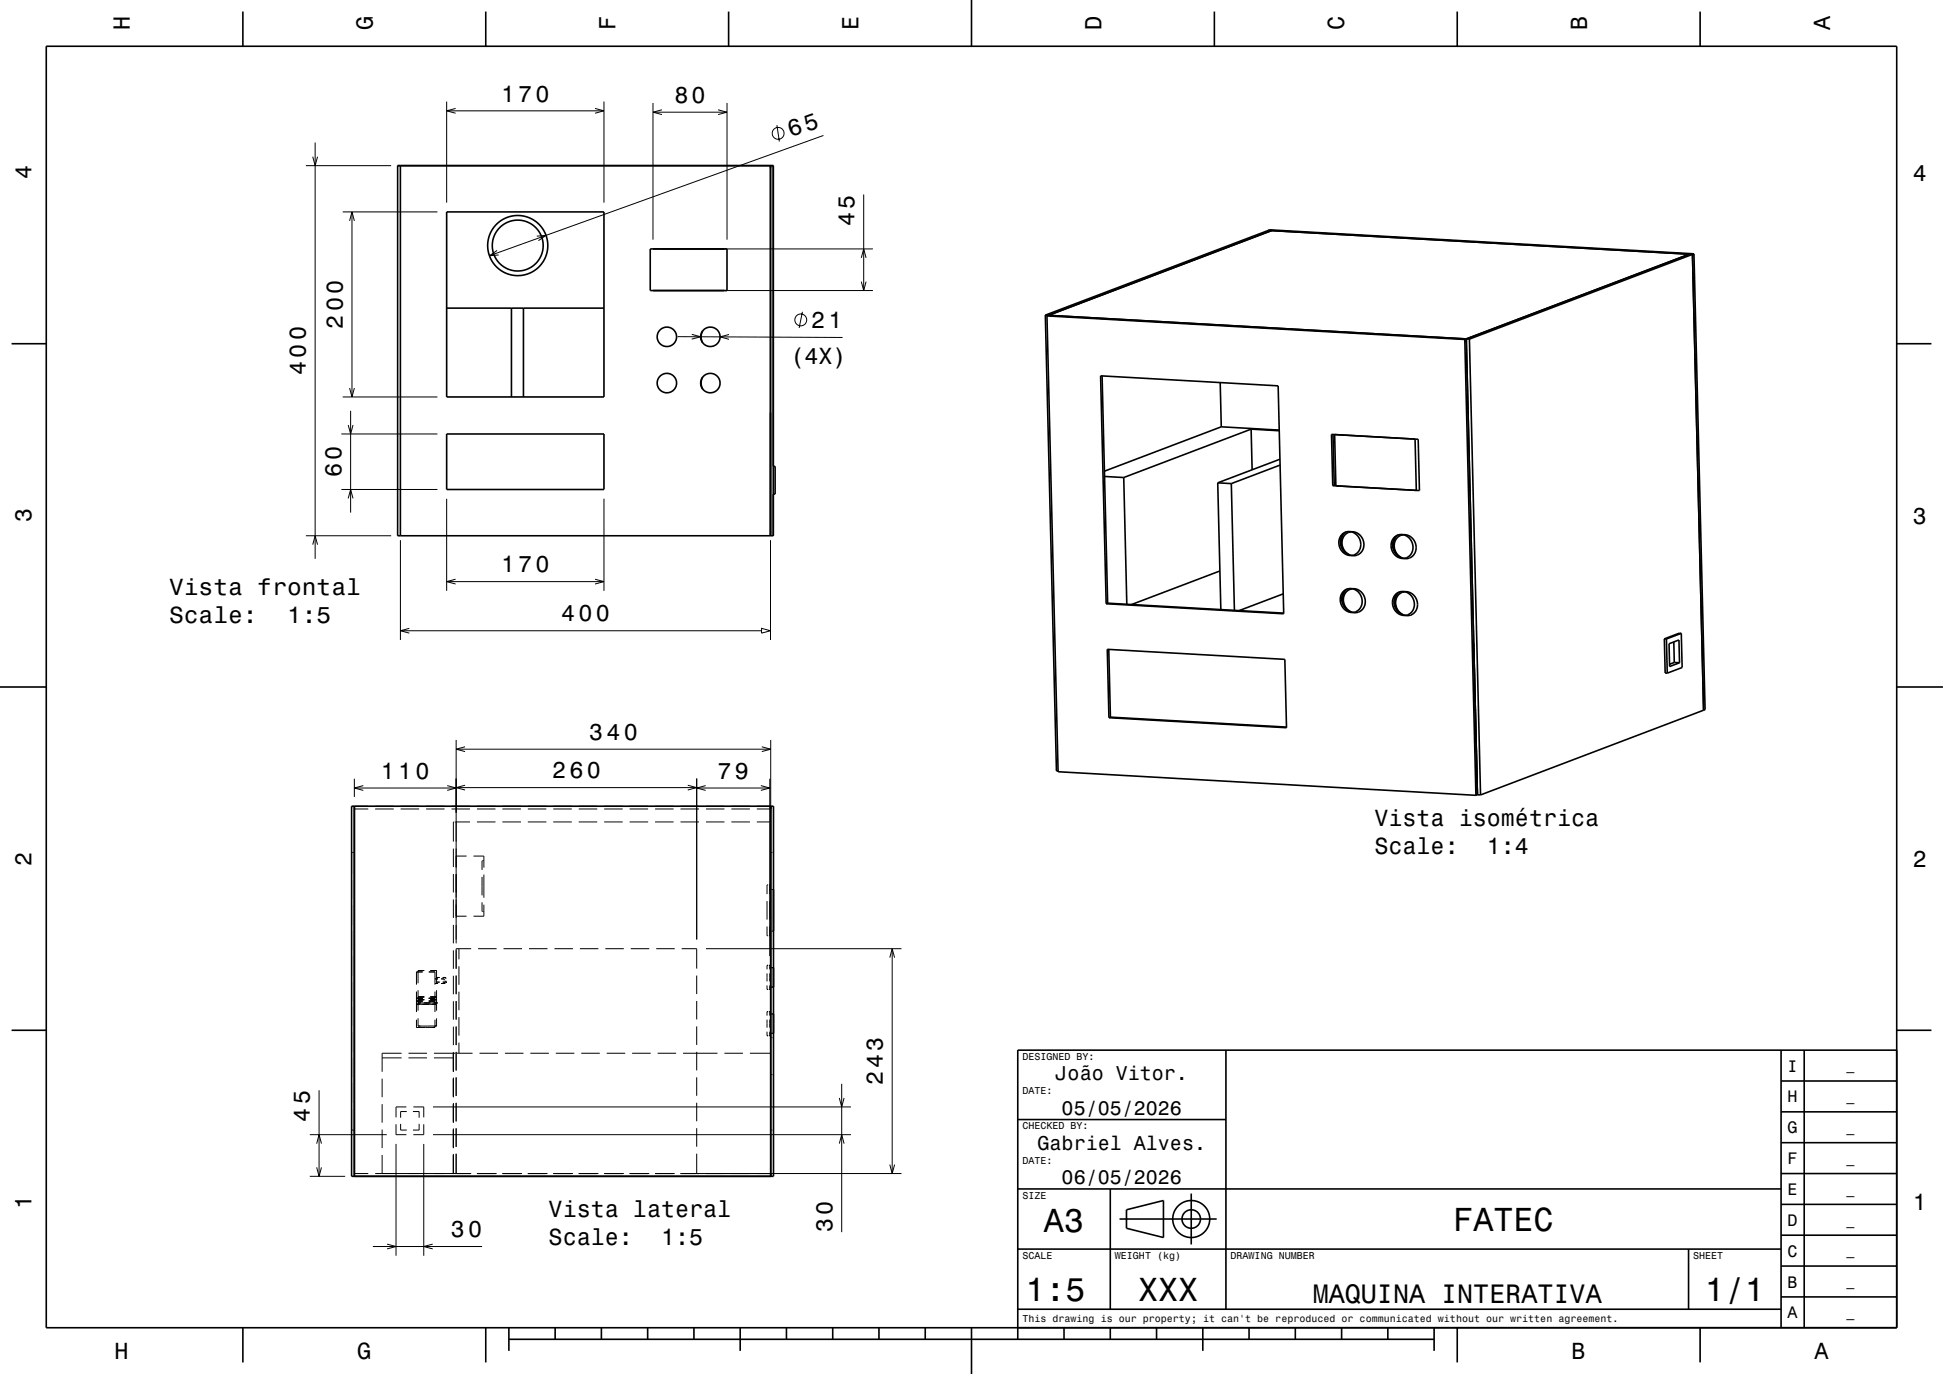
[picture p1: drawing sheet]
<svg xmlns="http://www.w3.org/2000/svg" width="420mm" height="297mm" viewBox="0 0 420 297" stroke-linecap="round" stroke-linejoin="round" font-family="sans-serif">
<g fill="none" stroke="#000" stroke-width=".22">
<path d="M66.1 35.8h18.5M67.6 33.9l.5 1.9 .5-1.9M68.1 30.8v90M96.6 22v21.8M96.6 24h34M98.5 23.4l-1.9 .6 1.9 .5M128.6 23.4l2 .6-2 .5M130.6 22v21.8M141.2 22.3v29.5M141.2 24.2h16M143.1 23.7l-1.9 .5 1.9 .6M155.2 23.7l2 .5-2 .6"/>
<path d="M157.2 22.3v29.5M167.9 27.1l.6 3.5M178 29.3l-72.2 26M74.1 45.8h20.5M75.6 47.7l.5-1.9 .5 1.9M76.1 45.8v40M107.4 54.1l-1.6 1.2 2-.2M116 51l2-.1-1.6 1.1M143.2 53.8h45.5M186.2 55.7l.5-1.9 .5 1.9M186.7 42v20.8M143.2 62.8h45.5"/>
<path d="M146.5 72.8l35.6 .1M149.5 72.3l2 .5-2 .5M157.6 72.3l-1.9 .5 1.9 .5M173.5 67.4l-.8 3.5M186.2 60.9l.5 1.9 .5-1.9M73.8 93.8h20.8M74.1 85.8h20.5M75.3 91.9l.5 1.9 .5-1.9M75.6 83.9l.5 1.9 .5-1.9M75.8 88.8v22M66.1 115.8h18.5M67.6 117.7l.5-1.9 .5 1.9"/>
<path d="M73.8 105.8h20.8M75.3 107.7l.5-1.9 .5 1.9M86.6 116.8v21.5M96.6 107.8v19.9M130.6 107.8v19.9M166.6 116.8v21.5M86.6 136.3h78M88.5 135.8l-1.9 .5 1.9 .6M96.6 125.7h34M98.5 125.2l-1.9 .5 1.9 .5M128.6 125.2l2 .5-2 .5M164.6 135.8l2 .5-2 .6z"/>
<path d="M98.6 159.9v44M166.6 159.9v15.8M76.6 168.3v4M76.6 174.7v.2h3M76.6 170.3h22M78.5 169.8l-1.9 .5 1.9 .6M79.6 174.3h-3v.2M81.1 174.3h4M81.1 174.9h4M86.6 174.3h4M86.6 174.9h4M92.1 174.3h4"/>
<path d="M92.1 174.9h4M96.7 169.8l1.9 .5-1.9 .6M97.6 174.3h4M97.6 174.9h4M98.2 177.7h-.2v4.2M98.4 177.7h3.2M98.6 170.3h52M98.6 161.9h68M100.5 169.7l-1.9 .6 1.9 .5M100.5 161.4l-1.9 .5 1.9 .6M103.1 177.7h4M103.1 174.3h4"/>
<path d="M103.1 174.9h4M108.6 177.7h4M108.6 174.3h4M108.6 174.9h4M114.1 177.7h4M114.1 174.3h4M114.1 174.9h4M119.6 177.7h4M119.6 174.3h4M119.6 174.9h4M125.1 177.7h4M125.1 174.3h4"/>
<path d="M125.1 174.9h4M130.6 177.7h4M130.6 174.3h4M130.6 174.9h4M136.1 177.7h4M136.1 174.3h4M136.1 174.9h4M141.6 177.7h4M141.6 174.3h4M141.6 174.9h4M147.1 177.7h4M147.1 174.3h4"/>
<path d="M147.1 174.9h4M148.7 169.7l1.9 .6-1.9 .5M150.6 168.3v34.8M150.6 170.3h15.8M152.5 169.8l-1.9 .5 1.9 .6M152.6 177.7h4M152.6 174.3h4M152.6 174.9h4M158.1 177.7h4M158.1 174.3h4M158.1 174.9h4M163.6 177.7h3"/>
<path d="M163.6 174.3h3M163.6 174.9h3M164.5 169.8l1.9 .5-1.9 .6M164.7 161.4l1.9 .5-1.9 .6M166.4 168.3v38.4M76 190.3v4M76 195.8v4M76.2 184.3h-.2v4.5M76.4 184.3h.2M98 183.4v4M98 188.9v4M98 194.4v4"/>
<path d="M98 199.9v4M98.6 185h2.2M98.6 198h2.2M102.4 185h2.2v2.5M104.2 189.5v4M104.2 195v2h.1M104.3 186h-.1v2M104.5 197h.1M104.5 186h.1M104.6 189v5M104.6 195.5v2.5h-2.2M165.8 194.8v4"/>
<path d="M166 191.3h-.2v2M166.2 191.3h.2M166.4 192.3h.4M166.6 184.3h.2M166.9 192.3h.3M167 184.3h.2M76 201.3v4M76 206.8v4M76 212.3v4M76 217.8v4M90 217.1h4M90 217.1h.1"/>
<path d="M90 216.4h1.4M90 215.8h1.4M90 217.1h.7M90 214.3v4.5M90.4 216.8h4M90.4 216.8h.5M90.4 216.8h.1M90.4 216.1h1.3M90.4 215.5h1.3M90.4 216.8h.6M90.4 214v4.5M90.5 217.1h-.5"/>
<path d="M91.4 217.1h1.3M91.4 210.1h-1.4v2.7M91.7 216.8h1.3M91.7 209.8h-1.3v2.7M92.7 216.4h1.3M92.7 215.8h1.3M92.7 210.1h1.3v2.7M93 216.1h1.4M93 215.5h1.4M93 209.8h1.4v2.7M93.4 217.1h.6M93.5 217.1h.5"/>
<path d="M93.7 216.8h.7M94 217.1h.1M94 214.3v4.5M94 211.6h.7M94 212.6h.7M94.4 216.8h.1M94.4 216.8h-.5M94.4 214v4.5M94.4 211.3h.6M94.4 212.3h.6M95.4 211.6h.6v.3M95.4 212.6h.6"/>
<path d="M95.7 211.3h.7v.3M95.7 212.3h.7M96 212.6h.1M96 212.3v.3M96.4 212.3h.1M96.4 212v.3M98 205.4v4M98 210.9v4M98 216.4v4M98.6 210.9v4M98.6 216.4v4M99.2 205.1v2.3"/>
<path d="M99.2 208.9v4M99.2 214.4v4M99.2 219.9v4M101.9 205.1h-3.3v4.3M103.3 205.1h4.1M108.8 205.1h4.1M114.3 205.1h4M119.8 205.1h4M125.3 205.1h4M130.8 205.1h4M136.3 205.1h4M141.8 205.1h4"/>
<path d="M147.4 205.1h3.2v4.3M150.6 210.9v4M150.6 216.4v4M152.6 205.1h42.3M165.8 200.3v2h.2M165.8 210.4v1.7M165.8 213v.9h.2M166 208.7h-.2v.8M166 218.7h-.2v.8M166.2 208.7h.2v.8M166.2 218.7h.2v.8M166.2 202.3h.2"/>
<path d="M166.4 210.4v1.7M166.4 213v.9h-.2M166.4 201.3h.4M166.4 213.4h.4M166.4 209.2h.4M166.4 219.2h.4M166.9 201.3h.3M166.9 213.4h.3M166.9 209.2h.3M166.9 219.2h.3M192.3 207l.6-1.9 .5 1.9M192.9 205.1v48.6"/>
<path d="M69 235.7v18.6M76 239.8v4.5h.2M76 223.3v4M76 228.8v4M76 234.3v4M82.6 233.2v4M82.6 238.7v4M82.6 228.7h4.2M86.8 227.7h-4.2v4M87.8 239.3h-2.2v2.2M88.3 227.7h4M88.3 228.7h4"/>
<path d="M89.4 239.3h2.2v2.2M90 222.1h4M90 220.4v1.7M90.4 221.8h4M90.4 220.1v1.7M90.5 222.1h-.5M90.9 221.8h-.5M93.5 222.1h.5M93.6 239.3h90.3M93.8 227.7h4.6M93.8 228.7h4.2M93.9 221.8h.5"/>
<path d="M94 220.4v1.7M94.4 220.1v1.7M98 221.9v4M98 227.4v4.3M98 232.9v4.3M98 238.4v4.3M98.6 221.9v4M98.6 227.4v4M98.6 232.9v4M98.6 238.4v4M98.8 227.7h3.4M99.2 225.4v2.3"/>
<path d="M103.6 227.7h4.1M109.1 227.7h4M114.6 227.7h4M120.1 227.7h4M125.6 227.7h4M131.1 227.7h4M136.6 227.7h4M142.1 227.7h4M147.7 227.7h7.4M150.6 221.9v4M150.6 227.4v4M150.6 232.9v4"/>
<path d="M150.6 238.4v4M156.6 227.7h4M162.1 227.7h4.5M165.8 220.4v1.7M165.8 223v.9h.2M166.4 220.4v1.7M166.4 223v.9h-.2M166.4 223.4h.4M166.6 224.3h.2M166.6 232.3h.2M166.9 223.4h.3M167 224.3h.2"/>
<path d="M167 232.3h.2M181.4 237.3l.5 2 .6-2M181.9 234.3v32M67 245.3h16.6M67 254.3h7.6M68.5 252.3l.5 2 .5-2M68.5 247.2l.5-1.9 .5 1.9M76.4 244.3h.2M76.6 254.1v.2M79.6 253.7h-3v.2M81.1 253.7h20.8M82.6 244.2v4"/>
<path d="M82.6 249.7v4M85.6 243v2.3h2.2M85.6 247.3v24.1M86.6 242.9v1.4h1.3M87.9 240.3h-1.3v1.3M89.3 240.3h1.3v1.3M90.6 242.9v1.4h-1.3M91.6 243v2.3h-2.2M91.6 247.3v24.1M93.6 245.3h90.3M98 243.9v4.3M98 249.4v4.3"/>
<path d="M98.6 243.9v4M98.6 249.4v4.3M103.1 253.7h4.3M108.6 253.7h4.3M114.1 253.7h4.2M119.6 253.7h4.2M125.1 253.7h4.2M130.6 253.7h4.2M136.1 253.7h4.2M141.6 253.7h4.2M147.1 253.7h47.8M150.6 243.9v4"/>
<path d="M150.6 249.4v4.3M166.6 244.3h.2M167 244.3h.2M181.4 247.2l.5-1.9 .6 1.9M192.3 251.7l.6 2 .5-2M80.6 269.4h23.6M83.7 268.9l1.9 .5-1.9 .6M93.5 268.9l-1.9 .5 1.9 .6"/>
<circle cx="168.2" cy="28.8" r="1.28"/>
<circle cx="173.1" cy="69.2" r="1.28"/>
</g>
<g fill="none" stroke="#000" stroke-width=".35">
<path d="M10 10h400v277h-400zM52.5 2.5v7.5M105 2.5v7.5M157.5 2.5v7.5M210 0v10M262.5 2.5v7.5M315 2.5v7.5M367.5 2.5v7.5M86 35.8h81.2v80h-81.2zM86.6 35.8v80M166.6 35.8v80M96.6 45.8h34v40h-34z"/>
<path d="M140.6 53.8h16.6v9h-16.6zM274.2 49.8h.7l-48.6 18.5M274.2 49.8l91.6 5.2M274.2 49.8l-48.2 18.3M274.2 49.8l.3-.1 91.7 5.2M365.2 54.9l-48.2 18.4M365.8 55l2.5 98.5M365.8 55l-48.2 18.3M366.2 54.9l2.4 98.5-.3 .1M366.2 54.9l-.4 .1M2.5 74.3h7.5M96.6 66.6h34"/>
<path d="M110.6 66.6v19.2M113.2 66.6v19.2M151.9 71.5a2.6 2.6 0 0 0 0 2.6M226 68.1l91.6 5.2M226 68.1l2.4 98.6h.3M226.3 68.3l2.4 98.5 90.3 5.1M226.3 68.3l90.3 5.1M316.6 73.4l2.4 98.5M317 73.3l2.4 98.5M317 73.3l-.4 .1M317 73.3v.7M317.6 73.3l2.4 98.5"/>
<path d="M410 74.3h7.5M96.6 93.8h34v12h-34zM151.9 81.5a2.61 2.61 0 0 0 0 2.6M237.9 81.2l38.4 2.2 1.2 49.3-38.4-2.2zM238.2 81.3l1.2 49.1M263.8 82.7l.2 9.6M264 92.3l12.5 .7M264 92.3l-25.3 9.6M270.4 92.8l-27.5 10.4M270.4 92.8l6.1 .3M270.4 92.8l.3 8.7M276.7 99.3l-13.5 5.1"/>
<path d="M287.8 93.9l18.8 1.1 .2 11-18.7-1zM288.1 93.9l.3 11M288.5 93.9l.3 11.1M305.9 94.9l.3 11.1M167.2 100.8h.4v6h-.4M238.8 103l4.1 .2M242.9 103.2l.7 27.4M263.2 104.4l.7 27.4M263.2 104.4l3 .1M266.2 104.5l.6 27.4M276.7 100.5l-10.5 4M288.4 104.9l-.3 .1"/>
<path d="M288.4 104.9h.4M290.1 115.5a2.57 2.57 0 0 1 3.2 .1 2.57 2.57 0 0 1 .7 3.1 2.37 2.37 0 0 1-2.7 1.3 2.37 2.37 0 0 1-1.9-2.3 2.56 2.56 0 0 1 .7-2.2zM290.4 115.4a3.5 3.5 0 0 0 .3 4M290.8 115.6a2.57 2.57 0 0 1 3.2 0 2.57 2.57 0 0 1 .6 3.1 2.36 2.36 0 0 1-2.5 1.4 2.36 2.36 0 0 1-2-2.2v-.6a2.47 2.47 0 0 1 .7-1.7zM291 115a2.71 2.71 0 0 0-1.2 2.6 2.71 2.71 0 0 0 1.7 2.2M291.9 114.9l-.4 .2M301.4 116.2a2.57 2.57 0 0 1 3.2 0 2.57 2.57 0 0 1 .6 3.1 2.36 2.36 0 0 1-2.5 1.4 2.36 2.36 0 0 1-1.9-2.2l-.1-.6a2.47 2.47 0 0 1 .7-1.7zM301.7 116a3.5 3.5 0 0 0 .3 4M302.1 116.2a2.55 2.55 0 0 1 3.1 0 2.55 2.55 0 0 1 .8 2.9 2.34 2.34 0 0 1-2.5 1.6 2.34 2.34 0 0 1-2-2.1 2.6 2.6 0 0 1 .6-2.4zM302.3 115.6a2.71 2.71 0 0 0-1.3 2.6 2.71 2.71 0 0 0 1.8 2.3M303.2 115.6l-.4 .1M239.4 130.4l-.3 .1"/>
<path d="M239.4 130.4l38.1 2.1M263.7 123.4l-19.1 7.3M277.4 128.4l-9.5 3.6M290.4 127.8a2.57 2.57 0 0 1 3.2 .1 2.57 2.57 0 0 1 .7 3.1 2.36 2.36 0 0 1-2.6 1.3 2.36 2.36 0 0 1-1.9-2.1l-.1-.7a2.47 2.47 0 0 1 .7-1.7zM290.7 127.7a3.5 3.5 0 0 0 .3 4M291.1 127.9a2.58 2.58 0 0 1 3.3 .1 2.58 2.58 0 0 1 .4 3.3 2.42 2.42 0 0 1-2.8 .9 2.42 2.42 0 0 1-1.6-2.5v-.1a2.47 2.47 0 0 1 .7-1.7zM291.3 127.3a2.71 2.71 0 0 0-1.2 2.6 2.71 2.71 0 0 0 1.7 2.2M292.2 127.2l-.4 .2M301.5 130.3l-.2 .1M301.7 128.5a2.58 2.58 0 0 1 3.3 .1 2.58 2.58 0 0 1 .4 3.3 2.42 2.42 0 0 1-2.8 .9 2.42 2.42 0 0 1-1.6-2.5v-.1a2.47 2.47 0 0 1 .7-1.7zM302 128.3a3.5 3.5 0 0 0 .3 4M302.4 128.5a2.55 2.55 0 0 1 3.1 0 2.55 2.55 0 0 1 .8 3 2.34 2.34 0 0 1-2.5 1.6 2.34 2.34 0 0 1-2-2.1 2.59 2.59 0 0 1 .6-2.5z"/>
<path d="M302.6 127.9a2.71 2.71 0 0 0-1.3 2.6 2.71 2.71 0 0 0 1.8 2.3M303.5 127.9l-.4 .1M318.6 139l.8 32.8M359.8 138.1h.4M359.8 138.1l.1 7.4h.5M360.2 138.1l.2 7.4M360.8 139.1l2.1-.8 .1 5-2.1 .8zM361.8 138.8l.1 4.4M363.4 136.9h-.4l-3.2 1.2M363.4 136.9l-3.2 1.2M363.4 136.9l.2 7.4-3.2 1.2M0 148.5h10"/>
<path d="M239.3 140.4l38.4 2.1 .4 14.8-38.4-2.2zM239.7 140.4l.3 14.6M240 155l-.3 .1M240 155l38.1 2.2M361.9 143.2l-1 .4M361.9 143.2l1.1 .1M368.3 153.5l-48.3 18.3M410 148.5h10M76 174.3h91.2v80h-91.2zM76.6 174.3v80M166.6 174.3v80M319.4 171.8l-.4 .1"/>
<path d="M319.4 171.8h.6M2.5 222.7h7.5M265 227v56M385 233.7h25M385 227v60M390 227v60M410 222.7h7.5M410 227h-190v62.5M220 257h165M220 242h45M240 257v26M257.5 258v11"/>
<path d="M385 253.7h25M385 247h25M385 240.3h25M220 270h165M242 263.5h21M243.5 261.5l8-2v8l-8-2zM365 270v13M385 273.7h25M385 267h25M385 260.3h25M52.5 287v7.5M105 287v7.5"/>
<path d="M110 289.5h200M110 287v5M120 287v2.5M130 287v2.5M140 287v2.5M150 287v2.5M160 287v5M170 287v2.5M180 287v2.5M190 287v2.5M200 287v2.5M210 287v10"/>
<path d="M220 283h165M230 287v2.5M240 287v2.5M250 287v2.5M260 287v5M270 287v2.5M280 287v2.5M290 287v2.5M300 287v2.5M310 287v5M315 287v7.5M367.5 287v7.5"/>
<path d="M385 280.3h25"/>
<circle cx="111.9" cy="53.1" r="6.5"/>
<circle cx="111.9" cy="53.1" r="5.5"/>
<circle cx="144.2" cy="72.8" r="2.1"/>
<circle cx="153.6" cy="72.8" r="2.1"/>
<circle cx="144.2" cy="82.8" r="2.1"/>
<circle cx="153.6" cy="82.8" r="2.1"/>
<circle cx="257.5" cy="263.5" r="2"/>
<circle cx="257.5" cy="263.5" r="4"/>
</g>
<g font-size="7.2">
<text x="225.7" y="266.3">A3</text>
<text x="314.2" y="266.1">FATEC</text>
<text x="221.7" y="281.3">1:5</text>
<text x="246" y="281.3">XXX</text>
<text x="368.5" y="281.3">1/1</text>
</g>
<text font-size="5.8" x="283.8" y="281.6">MAQUINA INTERATIVA</text>
<g font-size="5">
<text x="28.1" y="6.5" transform="rotate(-90 28.1 6.5)">H</text>
<text x="80.6" y="6.5" transform="rotate(-90 80.6 6.5)">G</text>
<text x="133.1" y="6.5" transform="rotate(-90 133.1 6.5)">F</text>
<text x="185.6" y="6.5" transform="rotate(-90 185.6 6.5)">E</text>
<text x="238.1" y="6.5" transform="rotate(-90 238.1 6.5)">D</text>
<text x="290.6" y="6.5" transform="rotate(-90 290.6 6.5)">C</text>
<text x="343.1" y="6.5" transform="rotate(-90 343.1 6.5)">B</text>
<text x="395.6" y="6.5" transform="rotate(-90 395.6 6.5)">A</text>
<text x="108.3" y="22">170</text>
<text x="145.8" y="22.3">80</text>
<text x="170.9" y="29.7" transform="rotate(-20 170.9 29.7)">65</text>
<text x="6.8" y="38.7" transform="rotate(-90 6.8 38.7)">4</text>
<text x="413.5" y="39">4</text>
<text x="184.7" y="48.8" transform="rotate(-90 184.7 48.8)">45</text>
<text x="74.1" y="71.1" transform="rotate(-90 74.1 71.1)">200</text>
<text x="175.4" y="70.9">21</text>
<text x="66.1" y="81.1" transform="rotate(-90 66.1 81.1)">400</text>
<text x="170.9" y="78.7">(4X)</text>
<text x="73.8" y="103.2" transform="rotate(-90 73.8 103.2)">60</text>
<text x="6.8" y="112.9" transform="rotate(-90 6.8 112.9)">3</text>
<text x="413.5" y="113.2">3</text>
<text x="108.3" y="123.7">170</text>
<text x="36.6" y="128.7">Vista frontal</text>
<text x="36.6" y="134.7">Scale:</text>
<text x="62.1" y="134.7">1:5</text>
<text x="121.3" y="134.3">400</text>
<text x="127.3" y="159.9">340</text>
<text x="82.3" y="168.3">110</text>
<text x="119.3" y="168.3">260</text>
<text x="155.1" y="168.3">79</text>
<text x="297.1" y="178.6">Vista isométrica</text>
<text x="297.1" y="184.6">Scale:</text>
<text x="321.4" y="184.6">1:4</text>
<text x="6.8" y="187.1" transform="rotate(-90 6.8 187.1)">2</text>
<text x="413.5" y="187.4">2</text>
<text x="190.9" y="234.6" transform="rotate(-90 190.9 234.6)">243</text>
<text x="67" y="242.4" transform="rotate(-90 67 242.4)">45</text>
<text x="6.8" y="261.3" transform="rotate(-90 6.8 261.3)">1</text>
<text x="118.6" y="263.1">Vista lateral</text>
<text x="413.5" y="261.6">1</text>
<text x="97.4" y="267.4">30</text>
<text x="118.6" y="269.2">Scale:</text>
<text x="142.9" y="269.2">1:5</text>
<text x="179.9" y="266.3" transform="rotate(-90 179.9 266.3)">30</text>
<text x="24.7" y="293.8">H</text>
<text x="77.2" y="293.8">G</text>
<text x="339.7" y="293.8">B</text>
<text x="392.2" y="293.8">A</text>
</g>
<g font-size="4.3">
<text x="228.2" y="233.5">João Vitor.</text>
<text x="229.5" y="241">05/05/2026</text>
<text x="224.3" y="248.5">Gabriel Alves.</text>
<text x="229.5" y="256">06/05/2026</text>
</g>
<g font-size="3.6">
<text x="386.4" y="231.6">I</text>
<text x="386.4" y="238.3">H</text>
<text x="386.4" y="245">G</text>
<text x="386.4" y="251.6">F</text>
<text x="386.4" y="258.3">E</text>
<text x="386.4" y="265">D</text>
<text x="386.4" y="271.6">C</text>
<text x="386.4" y="278.3">B</text>
<text x="386.4" y="285">A</text>
</g>
<g font-size="2.9">
<text x="399.1" y="231.4">_</text>
<text x="399.1" y="238">_</text>
<text x="399.1" y="244.7">_</text>
<text x="399.1" y="251.4">_</text>
<text x="399.1" y="258">_</text>
<text x="399.1" y="264.7">_</text>
<text x="399.1" y="271.4">_</text>
<text x="399.1" y="278">_</text>
<text x="399.1" y="284.7">_</text>
</g>
<g font-size="2.2">
<text x="221" y="229.1">DESIGNED BY:</text>
<text x="221" y="236.6">DATE:</text>
<text x="221" y="244.1">CHECKED BY:</text>
<text x="221" y="251.6">DATE:</text>
<text x="221" y="259.1">SIZE</text>
<text x="221" y="272.1">SCALE</text>
<text x="241" y="272.1">WEIGHT (kg)</text>
<text x="266" y="272.1">DRAWING NUMBER</text>
<text x="366" y="272.1">SHEET</text>
<text x="221" y="285.8">This drawing is our property; it can't be reproduced or communicated without our written agreement.</text>
</g>
</svg>
